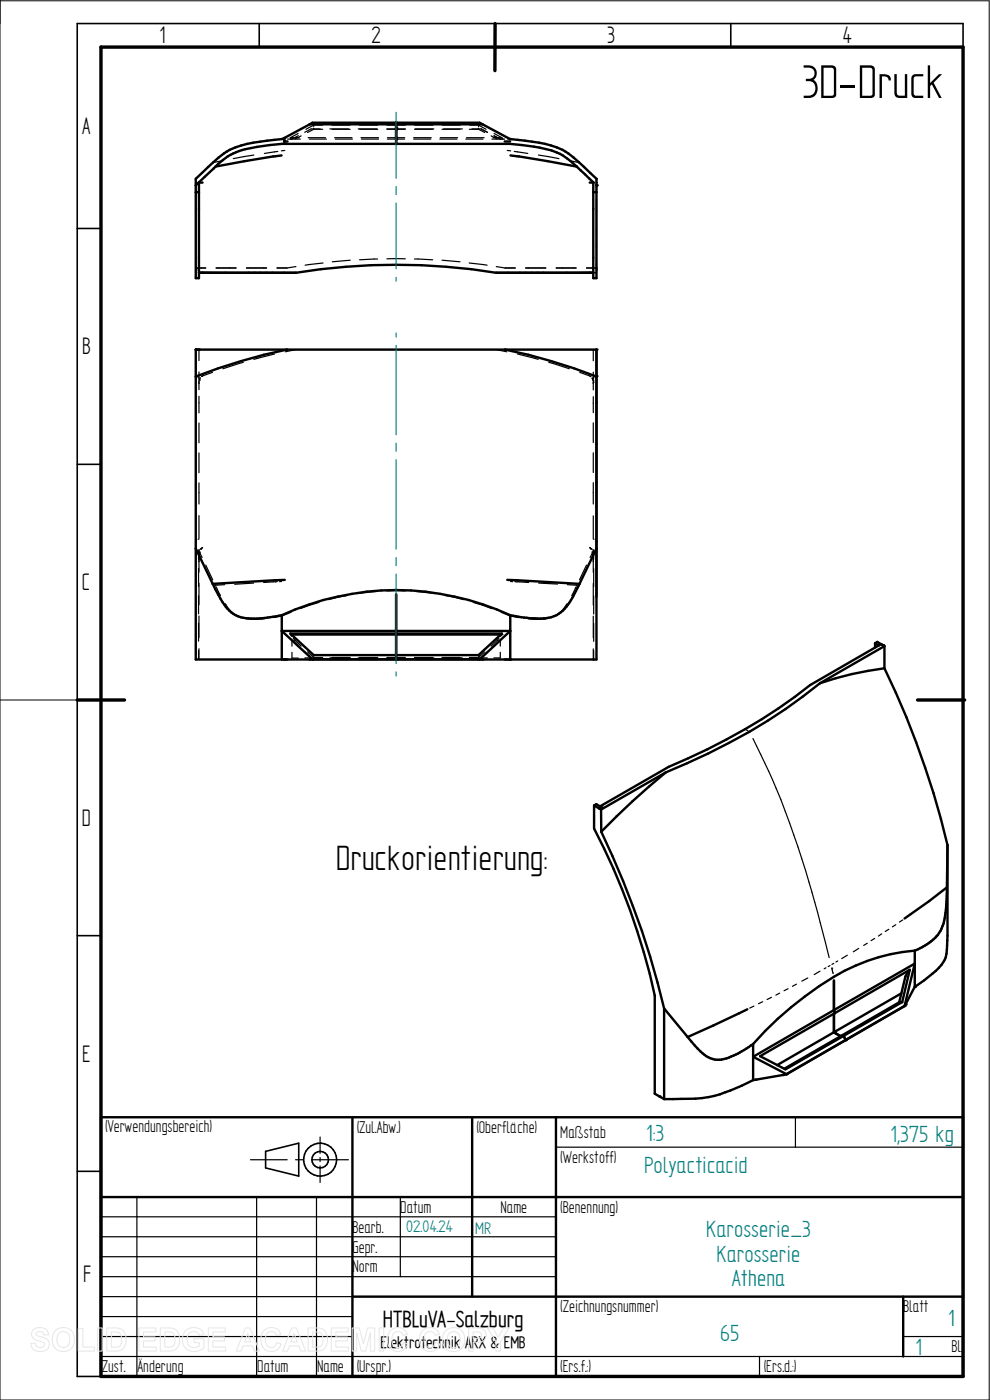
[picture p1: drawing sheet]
<svg xmlns="http://www.w3.org/2000/svg" width="210mm" height="297mm" viewBox="0 0 210 297" stroke-linecap="round" stroke-linejoin="round" font-family="sans-serif">
<path d="M0 0v297h209.8v-296.8h-209.8M0 148.5h16.4" fill="none" stroke="#000" stroke-width=".21"/>
<g fill="none" stroke="#000" stroke-width=".34">
<path d="M55 5v5M105 5v5M155 5v5M204.3 10v-5h-187.9v287h5M16.4 48.5h5M16.4 98.5h5M16.4 148.5h5M16.4 198.5h5M16.4 248.5h5M56.3 244.3l7.1-1.8v7l-7.1-1.7z"/>
<circle cx="67.9" cy="246" r="3.5"/>
<circle cx="67.9" cy="246" r="1.76"/>
</g>
<path d="M21.4 10h182.9v282h-182.9zM105 5v10M16.4 148.5h10M194.6 148.5h10" fill="none" stroke="#000" stroke-width=".72"/>
<g fill="none" stroke="#000" stroke-width=".51">
<path d="M42.1 38.7h.9M59.7 33a128.3 128.3 0 0 0-14 2.3M60.3 29.3l-.5 .2-1.6 .2a24.3 24.3 0 0 0-10.1 2.5l-1.7 1.2-4.9 4.5v21.1h.7v-20.3M60.3 29.3v.7h.7M65.7 26.4l.6-.4h35.4l.7 .4M65.7 26.4h36.7M65.7 26.4l-5.4 2.9M84 26v4.5M102.4 26.4l5.8 3.1M107.1 30h1.1M108.2 29.5l1.7 .2a24.3 24.3 0 0 1 10.1 2.5l1.7 1.2 4.8 4.5v21.1h-.6v-20.3M108.3 33a122.6 122.6 0 0 1 14.1 2.3"/>
<path d="M125.1 38.7h.8a43.4 43.4 0 0 0-7.1-6.1 29.9 29.9 0 0 0-10.6-2.1h-48.4l-5.2 .7a14 14 0 0 0-9.3 4.5l-3.8 3.6M41.5 40.8h.7M42.2 57.9h20.6a133.9 133.9 0 0 1 42.4 0h20.7M42.2 57.8l5.6 .1M125.9 40.8h.6M125.9 57.8l-5.7 .1M41.5 74.2h85v65.7h-85zM60.9 74.2a122.6 122.6 0 0 0-19.4 5.7M107.1 74.2a121.3 121.3 0 0 1 19.4 5.7M41.5 116.4l4.2 8.6a13.4 13.4 0 0 0 3.8 5.3 10.3 10.3 0 0 0 6.7 .8l3.6-.6M126.5 116.4l-3.6 7.5M59.8 133.9h48.4l-6.4 6h-35.5z"/>
<path d="M59.8 130.5a57.7 57.7 0 0 1 48.4 0M59.8 130.5v9.4M60.4 123l-15.3 .9M61.6 134.4h44.9l-5 4.6h-35zM61.8 134.6h44.5M84 126.1v13.8M107.6 123l15.3 .9M108.2 130.5v9.4M122.9 123.9l-.7 1.5a11.8 11.8 0 0 1-4.1 5.1 13.5 13.5 0 0 1-7.5 .4l-2.4-.4M185.6 136.5l.5-.3 1.5 .9M185.6 136.5l.8 .4M185.6 136.5v.9"/>
<path d="M186.9 136.7l-15 8.6a126.6 126.6 0 0 1-30 17.4l-14.6 8.4M187.6 137.1v4.7M187.6 137.1l-13.7 7.8M173.9 144.9a125.9 125.9 0 0 1-32.7 19M187.6 141.8a67.7 67.7 0 0 0-13.7 3.1M187.6 141.8a183.1 183.1 0 0 1 13.4 37.5M126 170.9v4.9a141 141 0 0 1 12.9 35.4v20.8l2 1.2M126 170.9l1.5 .8M126 170.9l.5-.3 1.2 .7-.5 .3M127.5 171.7l.1 4.7M127.6 176.4a189.6 189.6 0 0 1 13.3 37.6M141.2 163.9a160.4 160.4 0 0 0-13.6 12.5"/>
<path d="M141.2 163.9l-13.7 7.8M201 179.3l-.1 21.3a6 6 0 0 1-2.4 5.4l-4.4 3.4v-7.7M201 179.3l-.1 9M200.9 188.3a23.9 23.9 0 0 1-1.2 8.7 10.1 10.1 0 0 1-5.3 4.5l-.3 .2M200.9 188.3l-3.8 2.9-5.2 3.7M140.9 214l5 6M140.9 214v19.2M158.5 214.1l-12.6 5.9M176.9 214.3l-17.1 9.9 7 3.7 12.6-7.3-.4-.8h-.6M176.9 208v6.3M176.9 215.1v3.9M176.9 214.3l.2 .6"/>
<path d="M176.9 214.3l17.2-9.9-2.2 9-25.1 14.5-7 1.3M176.9 219l-12.1 7M176.9 219l1.4 .8M178.4 219.8l-12 6.9M190.8 212.6l-12.4 7.2M191.2 210.7l-14.3 8.3M191.4 212.6l-24.8 14.3-5.4-2.8 15.9-9.2M191.4 212.6l1.6-6.9-15.9 9.2M191.4 212.6h-.6M192.7 206l-.6 1.2-1.3 5.4M194 209.4l-2.1 4-12.5 7.3M194.1 201.7a40.7 40.7 0 0 0-20.3 7.5 74.9 74.9 0 0 0-14 12.3"/>
<path d="M21.4 237h182.9v55h-182.9zM74.8 237v55M100.2 237v38.1M117.9 237v55M145.9 220a13.7 13.7 0 0 0 4.8 4.5 5.8 5.8 0 0 0 4.9-.6l2.3-1.1 1.9-1.3M159.8 221.5v7.7M159.8 229.2a27.9 27.9 0 0 1-15.3 3.9l-3.6 .1M21.4 254h182.9M74.8 275.1h129.5M191.6 275.1v12.7"/>
</g>
<g fill="none" stroke="#000" stroke-width=".25">
<path d="M47.3 34.1l-2.2 .4M53.8 32.9l-4.3 .8M58.9 32.1l-2.8 .5M59.8 29.5h.6M60.4 31.9l-.7 .1M61 29.5h.6M61.6 29.5h.1M61.6 29.2v.1M61.6 29.2h1.9M61.8 29.5h1.9M63.2 28.3l-1.6 .9M63.3 28.8l-1.4 .7"/>
<path d="M63.9 28.8l-1.3 .7M65.4 29.2h3.6M65.6 29.5h3.7M66.3 26h.1M66.5 26.5v.3M66.5 27.2v.2M66.5 26.5h1.9M66.5 26.5l-1.6 .9M66.5 27.4h2M66.5 27.4l-1.3 .7M67.9 27.3h-1.9l-1.4 .8M70 27.3h4"/>
<path d="M70.4 26.5h3.9M70.4 27.4h3.9M71 29.2h3.7M71.1 29.5h3.7M76 27.3h4M76.2 26.5h3.9M76.3 27.4h3.8M76.6 29.2h3.7M76.7 29.5h3.6M82 27.3h4M82.1 26.5h3.9M82.1 27.4h3.8"/>
<path d="M82.2 29.5h3.7M82.2 29.2h3.7M84 27.2h.1M84 27.3h.1M84 26h.1M84 27.3v.6M84 28.5v.5M87.8 29.5h3.6M87.8 29.2h3.7M87.9 27.4h3.9M88 26.5h3.8M88.1 27.3h3.9"/>
<path d="M93.3 29.5h3.6M93.4 29.2h3.7M93.8 27.4h3.8M93.8 26.5h3.8M94.1 27.3h4M98.8 29.5h3.6M99 29.2h3.7M99.6 27.4h1.9M99.6 26.5h1.9M100.1 27.3h2M101.5 26.5v.3M101.5 27.2v.2"/>
<path d="M101.5 26.5l1.6 .9M101.5 27.4l1.3 .7M101.8 26h.1M101.8 26l2.1 1.2M102.1 27.3l1.3 .8M104.2 28.8l1.3 .7M104.4 29.5h1.9M104.6 29.2h1.9M104.8 28.8l1.3 .7M104.8 28.3l1.7 .9M106.1 29.5h.1M106.1 28.4l2.1 1.1"/>
<path d="M106.5 29.5h.1M106.5 29.2v.1M106.5 29.5h.6M107.6 31.9l.7 .1M107.7 29.5h.5M108.2 30.5h.1M108.2 29.5h.1M109.1 32.1l2.9 .5M114.2 32.9l4.4 .8M120.8 34.1l2.1 .4M122.1 35.1h.1M122.3 35.3h.1"/>
<path d="M126.5 37.9h.1M126.5 38.7h.1M126.5 37.9v2.5M41.5 56.9h2.1M41.5 57.3h.2M42 57.3h.2M45.8 56.9h4.3M52.3 56.9h4.3M62.8 56.6l-1.9 .3h-2.1M68.5 55.8l-3.8 .5M74.3 55.2l-3.8 .3M80.1 54.9l-3.8 .2"/>
<path d="M82.1 54.9h3.9M87.9 54.9l3.9 .2M93.8 55.2l3.8 .3M99.5 55.8l3.8 .5M105.3 56.6l1.8 .3h2.2M111.5 56.9h4.3M118 56.9h4.2M124.4 56.9h2.1M125.9 57.9h.2M126.5 56.9h.1M126.5 57.3h.1M126.5 42.2v4.1"/>
<path d="M126.5 46.5v7.9M126.5 54.7v3.2h-.1M42.2 74.2v2.3M42.2 78.9v3.8M42.8 79.8h.1M45.1 79l-2.3 .8M51.6 76.9l-4.3 1.3M58.3 75.1l-4.5 1.1M62.8 74.2l-2.3 .4M84 74.2h.1M105.2 74.2l2.3 .4M109.8 75.1l4.4 1.1"/>
<path d="M116.4 76.9l4.4 1.3M123 79l2.3 .9M125.9 79v3.7M126.1 74.2h-.2v2.3M126.4 74.2h.1M41.5 80.1h.2M42 80.1h.2M42.2 84.1v3.5M42.2 89.7v4.2M42.2 96.1v4.2M42.3 80.6h.1M42.5 80.1l-.2 .5"/>
<path d="M125.6 80.2h.1M125.6 80.2l.2 .4M125.8 80.7h.1M125.9 81.1h.1M125.9 80.1h.1M125.9 84.2v3.3M125.9 89.7v4.2M125.9 96.1v4.1M126.3 80.1h.2M41.5 114.4h.2M42 114.4h.2M42.1 116.8l.8 1.5"/>
<path d="M42.1 116.8v1.8M42.2 102.4v4.5M42.2 109.4v4.8M42.2 116.7v4.7M42.2 116.7l-.1 .1M42.5 117.1l-.3 1M42.7 116.4l-.3 .1M42.8 116.2h.2l-.3 .3M43.6 119.9l1.5 3.1M124.4 119.9l-1.5 3.1M125.1 116.2l.3 .3M125.3 116.3l.3 .2"/>
<path d="M125.6 117.1l.2 .9M125.8 116.6l.1 .2M125.9 114.4h.1M125.9 102.4v4.5M125.9 109.4v4.9M125.9 116.7v4.7M125.9 116.8l-.7 1.5M125.9 116.8v1.9M126.3 114.4h.2M42.1 120.6v3.8M42.1 126.4v3.8M42.1 132.2v3.8"/>
<path d="M42.1 138v1.9M42.2 123.7v4.6M42.2 130.7v4.6M42.2 137.6v2.3M45.8 124.5l1 1.9M47.7 124l-2 .2 .1 .1M47.8 128.1a6.3 6.3 0 0 0 2.6 2.6M52.2 131.3l2.1 .1 1.7-.1M53.8 123.7l-4 .3M58 123.4l-2.1 .2M58.8 123.4h-.5M59.7 123.4h-.4"/>
<path d="M59.8 130.7l-1.8 .3M59.8 130.7v.5M59.8 133v3.4M59.8 138.2v1.7M61.6 134.6h.1M61.6 134.4v.1M61.6 134.6l.3 .4M61.8 129.9l-2 .8M61.8 134.6h.1M61.9 135.8l1.3 1.3M61.9 135.8h.2M61.9 135.8v1.3"/>
<path d="M61.9 138.4v1.2h1.4M62.2 135.4l.4 .4M62.4 135.8h.2M62.6 135.8l1.3 1.3M64.6 138.3l1.4 1.3M64.7 139.6h3.2M65.2 138.3l1.3 1.2M65.7 139.9h2M66.5 139.5h2M66.5 139v.1M66.5 139.4v.1M67.6 127.8l-3.9 1.3"/>
<path d="M69.8 139.9h4M70 139.6h4M70.4 139.5h3.9M73.7 126.3l-4 .9M75.9 139.9h4M76 139.6h4M76.3 139.5h3.8M79.9 125.5l-4.1 .4M82 125.3h4.1M82 139.9h4M82 139.6h4M82.1 139.5h3.8"/>
<path d="M84 139.6h.1M84 139.9h.1M84 139.6v.1M87.9 139.5h3.9M88.1 139.6h3.9M88.1 139.9h4M88.2 125.5l4.1 .4M93.8 139.5h3.8M94.1 139.6h4M94.2 139.9h4.1M94.4 126.3l4 .9M99.6 139.5h1.9"/>
<path d="M100.1 139.6h3.3M100.3 139.9h2.1M100.4 127.8l3.9 1.3M101.5 139v.1M101.5 139.4v.1M102.8 138.3l-1.3 1.2M103.4 138.3l-1.3 1.3M105.5 135.8h.2M105.5 135.8l-1.3 1.3M105.8 135.4l-.3 .4M105.9 135.8h.2M106.1 138.4v1.2h-1.3"/>
<path d="M106.1 135.8l-1.3 1.3M106.1 135.8v1.3M106.3 134.6h.1M106.3 129.9l1.9 .8M106.4 134.6h.1M106.5 134.6h.1M106.5 134.4v.1M106.5 134.6l-.3 .4M108.2 130.7l1.9 .3M108.2 130.7v.5M108.2 133v3.4M108.2 138.2v1.7"/>
<path d="M108.3 123.4h.5M109.2 123.4h.6M110 123.4l2.1 .2M112 131.3l1.7 .1 2.1-.1M114.3 123.7l4 .2M120.3 128.1a6.3 6.3 0 0 1-2.6 2.6M120.4 124l2 .2-.1 .1M122.2 124.5l-.9 1.9M125.9 123.8v4.6M125.9 130.7v4.6M125.9 137.7v2.2M125.9 120.6v3.9"/>
<path d="M125.9 126.4v3.9M125.9 132.2v3.9M125.9 138v1.9M158.3 154.8l.3 .2M158.8 155.2h.2M159.7 156.7a174.1 174.1 0 0 1 13.7 36.8l2.5 9.7M185.5 199.1l-.7 .5M187 198.1l-.6 .5M188.6 197.1l-.8 .5M190 196.2l-.7 .4M191.5 195.2l-.7 .4M159.9 213.4l-.9 .5"/>
<path d="M161.8 212.5l-.9 .4M163.7 211.6l-1 .4M165.4 210.7l-.8 .4M167.2 209.8l-.9 .4M169 208.8l-.9 .5M171.4 207.5l-1.3 .7M173.9 206l-1.2 .8M175.2 205.3l-.4 .2M176.1 204.9l-.4 .2M176.4 205.4h.1M176.4 205.4l.3 1.1M176.9 204.4l-.4 .2"/>
<path d="M177.2 219.2h.1M177.7 203.9l-.4 .2M179.7 202.6l-1.1 .8M182.2 201.2l-1.2 .7M184 200.1l-.8 .5M168.7 237v6.4M21.4 258.1h96.5M29 254v38M53.1 246h7.8M54.4 254v38M62.7 246h1.7M66.2 246h7.7"/>
<path d="M67.1 254v38M67.9 241.2v3.5M67.9 245.6v.8M67.9 247.4v3.5M84.9 254v16.8M117.9 243.4h86.4M21.4 270.8h96.5M21.4 266.6h96.5M21.4 262.4h96.5M21.4 275.1h53.4M21.4 279.3h53.4M21.4 287.8h182.9"/>
<path d="M21.4 283.5h53.4M161.1 287.8v4.2M191.6 283.5h12.7"/>
</g>
<g fill="#000">
<circle cx="60.3" cy="29.3" r=".25"/>
<circle cx="60.3" cy="30" r=".25"/>
<circle cx="84" cy="26" r=".25"/>
<circle cx="84" cy="29.5" r=".25"/>
<circle cx="84" cy="27.2" r=".25"/>
<circle cx="84" cy="27.4" r=".25"/>
<circle cx="84" cy="30.5" r=".25"/>
<circle cx="108.2" cy="29.5" r=".25"/>
<circle cx="126.5" cy="39.3" r=".25"/>
<circle cx="41.5" cy="74.2" r=".25"/>
<circle cx="42.2" cy="74.2" r=".25"/>
<circle cx="126.5" cy="74.2" r=".25"/>
<circle cx="126.5" cy="79.8" r=".25"/>
<circle cx="60.3" cy="139.9" r=".25"/>
<circle cx="65.7" cy="139.9" r=".25"/>
<circle cx="66.3" cy="139.9" r=".25"/>
<circle cx="84" cy="139.9" r=".25"/>
<circle cx="101.8" cy="139.9" r=".25"/>
<circle cx="102.4" cy="139.9" r=".25"/>
<circle cx="108.2" cy="139.9" r=".25"/>
<circle cx="187.3" cy="136.9" r=".25"/>
<circle cx="127.2" cy="171.6" r=".25"/>
<circle cx="127.7" cy="171.3" r=".25"/>
<circle cx="178.4" cy="219.8" r=".25"/>
<circle cx="191.9" cy="213.4" r=".25"/>
<circle cx="192.1" cy="213.1" r=".25"/>
<circle cx="194.1" cy="209.4" r=".25"/>
<circle cx="139.9" cy="232.6" r=".25"/>
<circle cx="160.3" cy="229.1" r=".25"/>
<circle cx="166.2" cy="228" r=".25"/>
<circle cx="166.8" cy="227.9" r=".25"/>
<circle cx="179.4" cy="220.6" r=".25"/>
</g>
<path d="M84 23.8v14M84 39.6v1.7M84 43.1v13.9M84 58.8v.8M84 70.7v.8M84 73.3v18.9M84 94v1.8M84 97.5v19M84 118.3v1.7M84 121.8v19M84 142.5v.9" fill="none" stroke="#008080" stroke-width=".25"/>
<g fill="none" stroke="#e6e6e6" stroke-width=".21">
<path d="M7.1 282.1a2.02 2.02 0 0 1 3.1 .7l.1 .4h-.9a.9 .9 0 0 0-.8-.7 .9 .9 0 0 0-.9 .5l.1 .3 .5 .2a2.15 2.15 0 0 1 2.1 1.4 1.72 1.72 0 0 1-2.3 1.8l-.7-.2-.7-.7-.2-.8 1-.1a1.06 1.06 0 0 0 .9 1 1.06 1.06 0 0 0 1.1-.7 1.66 1.66 0 0 0-1.6-.8 1.37 1.37 0 0 1-.8-2.3zM11.8 282.3a2.46 2.46 0 0 1 3.1-.2 2.46 2.46 0 0 1 .8 3 2.4 2.4 0 0 1-3.1 1.5 2.4 2.4 0 0 1-1.5-3.1l.2-.5zM12.4 282.9a1.39 1.39 0 0 1 1.7-.3 1.39 1.39 0 0 1 .7 1.6 1.41 1.41 0 0 1-1.4 1.7 1.41 1.41 0 0 1-1.3-1.7l.1-.8zM16.6 281.8h1v4h2.4v.8h-3.4zM20.7 281.7h1v4.9h-1zM22.6 281.7h1.9a2.2 2.2 0 0 1 2.2 2.8 2.02 2.02 0 0 1-2.2 2.1h-1.9zM23.6 282.6a1.8 1.8 0 0 1 2 .5 2.09 2.09 0 0 1-.4 2.6l-1.6 .1zM29.5 281.7h3.6v.9h-2.7v1h2.5v.9h-2.5v1.3h2.7v.8h-3.6zM34 281.7h1.8a2.2 2.2 0 0 1 2.3 2.8 2.02 2.02 0 0 1-2.2 2.1h-1.9zM35 282.6a1.8 1.8 0 0 1 1.9 .5 2.09 2.09 0 0 1-.4 2.6l-1.5 .1zM39.4 282.3a2.33 2.33 0 0 1 3.8 .8l-1 .2a1.37 1.37 0 0 0-1.6-.7 1.37 1.37 0 0 0-.9 1.5 1.56 1.56 0 0 0 .8 1.6 1.56 1.56 0 0 0 1.8-.2v-.6h-1.2v-.9h2.2v2a2.65 2.65 0 0 1-3.1 .5 2.65 2.65 0 0 1-1.5-2.7l.3-1zM44.2 281.7h3.6v.9h-2.6v1h2.4v.9h-2.4v1.3h2.7v.8h-3.7z"/>
<path d="M52 281.7h1.1l1.9 4.9h-1l-.4-1.1h-2l-.4 1.1h-1.1zM52.6 282.9l.6 1.8h-1.3zM56 282.3a2.12 2.12 0 0 1 3.6 .8l-1 .2a1.24 1.24 0 0 0-1.6-.7 1.24 1.24 0 0 0-.7 1.6 1.28 1.28 0 0 0 .4 1.4 1.28 1.28 0 0 0 1.6 0l.4-.8 .9 .3a2.19 2.19 0 0 1-2.5 1.6 2.19 2.19 0 0 1-1.8-2.5l.1-.9zM61.9 281.7h1l2 4.9h-1.1l-.4-1.1h-2l-.4 1.1h-1.1zM62.4 282.9l.7 1.8h-1.4zM65.4 281.7h1.8a2.2 2.2 0 0 1 2.3 2.8 2.02 2.02 0 0 1-2.3 2.1h-1.8zM66.3 282.6a1.8 1.8 0 0 1 2 .5 2.09 2.09 0 0 1-.4 2.6l-1.6 .1zM70.3 281.7h3.6v.9h-2.7v1h2.5v.9h-2.5v1.3h2.8v.8h-3.7zM74.7 281.7h1.5l.9 3.4 .9-3.4h1.5v4.9h-.9l-.1-3.8-.9 3.8h-1l-.9-3.8-.1 3.8h-.9zM80.4 281.7h1v4.9h-1zM82.8 282.3a2.12 2.12 0 0 1 3.6 .8l-.9 .2a1.24 1.24 0 0 0-1.6-.7 1.24 1.24 0 0 0-.8 1.6 1.28 1.28 0 0 0 .5 1.4 1.28 1.28 0 0 0 1.5 0l.4-.8 .9 .3a2.19 2.19 0 0 1-2.5 1.6 2.19 2.19 0 0 1-1.7-2.5l.1-.9zM89.6 282.3a2.12 2.12 0 0 1 3.6 .8l-.9 .2a1.24 1.24 0 0 0-1.6-.7 1.24 1.24 0 0 0-.7 1.6 1.28 1.28 0 0 0 .4 1.4 1.28 1.28 0 0 0 1.5 0l.4-.8 1 .3a2.19 2.19 0 0 1-2.6 1.6 2.19 2.19 0 0 1-1.7-2.5l.1-.9z"/>
<path d="M94.6 282.3a2.46 2.46 0 0 1 3.1-.2 2.46 2.46 0 0 1 .8 3 2.4 2.4 0 0 1-3.1 1.5 2.4 2.4 0 0 1-1.4-3.1l.1-.5zM95.2 282.9a1.39 1.39 0 0 1 1.7-.3 1.39 1.39 0 0 1 .7 1.6 1.41 1.41 0 0 1-1.3 1.7 1.41 1.41 0 0 1-1.4-1.7l.1-.8zM99.4 281.7h1.6a1.61 1.61 0 0 1 2.1 1.5 1.62 1.62 0 0 1-2.1 1.6h-.6v1.8h-1zM100.4 282.6a1.62 1.62 0 0 1 1.7 .3 .7 .7 0 0 1-.1 .8 .7 .7 0 0 1-.7 .2h-.9zM103.4 281.7h1.1l1.2 2 1.1-2h1.2l-1.8 2.9v2h-1v-2z"/>
</g>
<text font-size="11.3" x="170.1" y="20.8">3D-Druck</text>
<text font-size="8.4" x="71.2" y="184.5">Druckorientierung:</text>
<g font-size="5.7">
<text x="33.8" y="9.2">1</text>
<text x="78.8" y="9.2">2</text>
<text x="128.8" y="9.2">3</text>
<text x="178.8" y="9.2">4</text>
<text x="17.4" y="28.4">A</text>
<text x="17.4" y="75.2">B</text>
<text x="17.4" y="125.2">C</text>
<text x="17.4" y="175.2">D</text>
<text x="17.4" y="225.2">E</text>
<text x="17.6" y="271.9">F</text>
</g>
<g font-size="5.6" fill="#008080">
<text x="137.1" y="242">1:3</text>
<text x="188.9" y="242.2">1,375 kg</text>
<text x="136.7" y="248.8">Polyacticacid</text>
<text x="149.8" y="262.4">Karosserie_3</text>
<text x="152" y="267.6">Karosserie</text>
<text x="155.3" y="272.9">Athena</text>
<text x="201.2" y="281.3">1</text>
<text x="152.8" y="284.6">65</text>
<text x="194.2" y="287.4">1</text>
</g>
<text font-size="5.5" x="81.2" y="281.5">HTBLuVA-Salzburg</text>
<g font-size="4.1">
<text x="22.3" y="240.2">(Verwendungsbereich)</text>
<text x="75.7" y="240.4">(Zul.Abw.)</text>
<text x="101.1" y="240.4">(Oberfläche)</text>
<text x="118.8" y="241.4">Maßstab</text>
<text x="118.8" y="246.7">(Werkstoff)</text>
<text x="84.9" y="257.3">Datum</text>
<text x="106.2" y="257.3">Name</text>
<text x="118.8" y="257.3">(Benennung)</text>
<text x="74.8" y="261.5">Bearb.</text>
<text x="74.8" y="265.7">Gepr.</text>
<text x="74.8" y="270">Norm</text>
<text x="118.8" y="278.4">(Zeichnungsnummer)</text>
<text x="191.6" y="278.4">Blatt</text>
<text x="201.8" y="286.9">Bl.</text>
<text x="21.6" y="291.1">Zust.</text>
<text x="29.2" y="291.1">Änderung</text>
<text x="54.6" y="291.1">Datum</text>
<text x="67.3" y="291.1">Name</text>
<text x="75.7" y="291.1">(Urspr.)</text>
<text x="118.8" y="291.1">(Ers.f.:)</text>
<text x="162" y="291.1">(Ers.d.:)</text>
</g>
<g font-size="4" fill="#008080">
<text x="86.2" y="261.5">02.04.24</text>
<text x="100.8" y="261.7">MR</text>
</g>
<text font-size="4" x="80.7" y="286">Elektrotechnik ARX &amp; EMB</text>
</svg>
